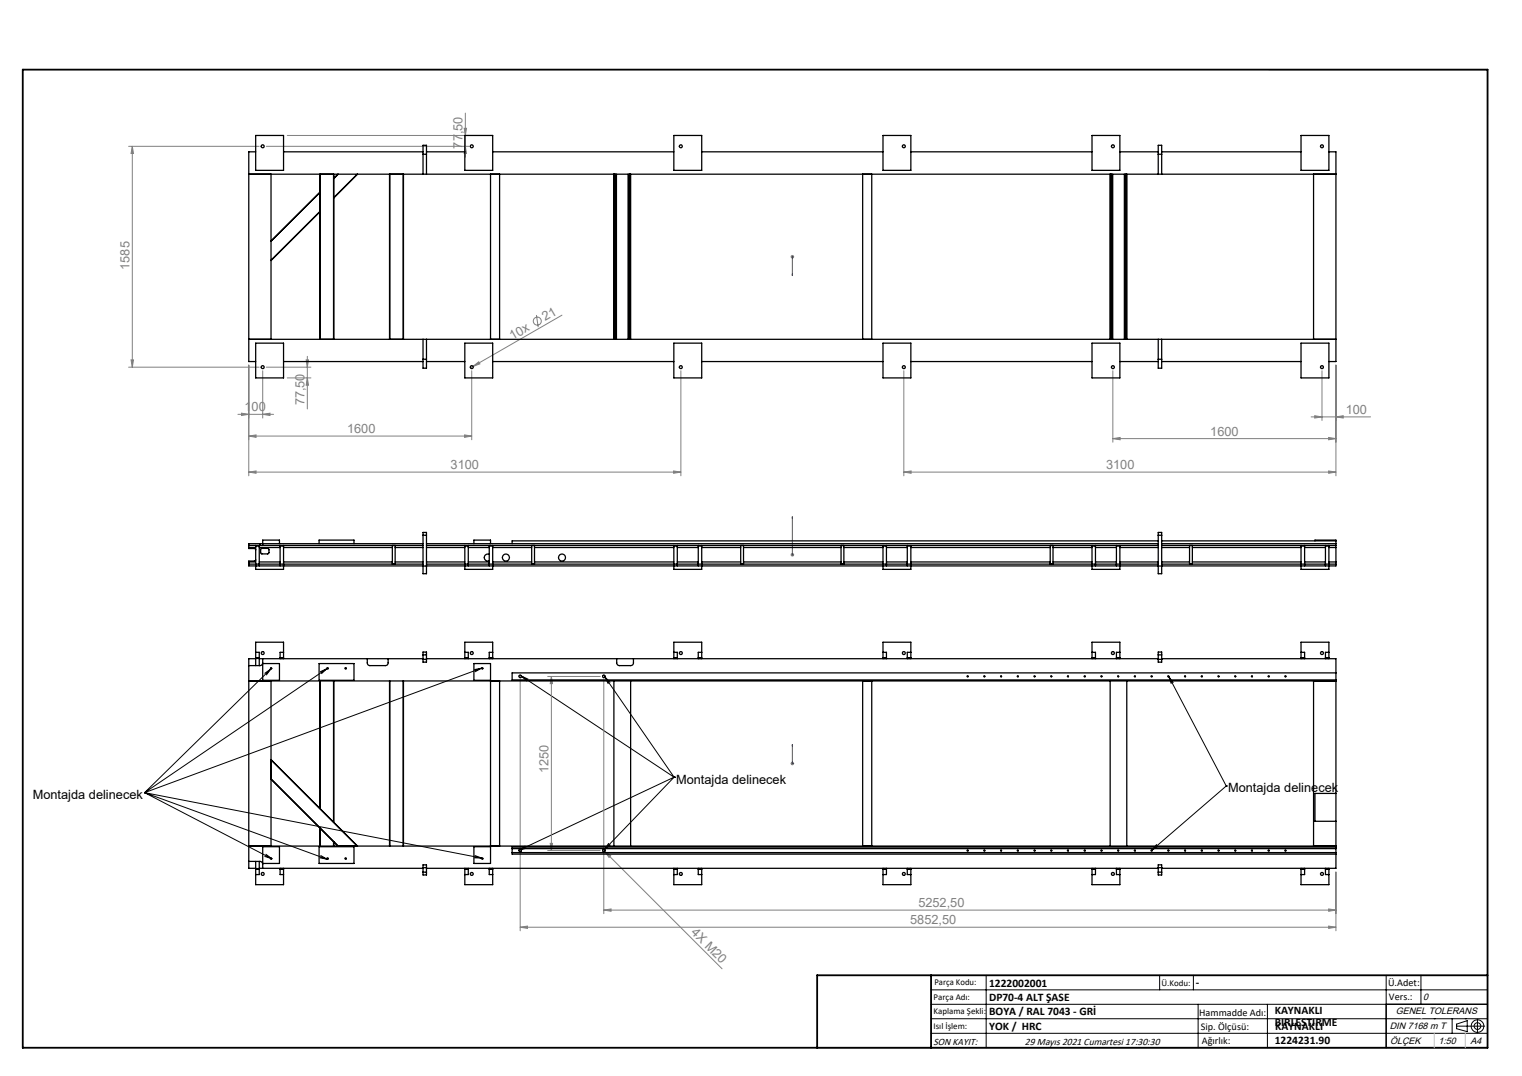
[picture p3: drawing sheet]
<svg xmlns="http://www.w3.org/2000/svg" width="420mm" height="297mm" viewBox="0 0 420 297" stroke-linecap="round" stroke-linejoin="round" font-family="sans-serif">
<g fill="none" stroke="#808080" stroke-width=".28">
<path d="M79.3 37.4h50.1M128.1 35.4h.6l-.3 2zM128.4 31.2v12.2M35.5 40.4h36M36.5 40.4v60.9M36.5 40.4l.3 2h-.6zM73.5 40.4h55.9M128.4 40.4l.3 2h-.6zM218.2 70.9h.9M218.3 70.5l.7 .7M218.7 70.4v1M219 70.5l-.7 .7"/>
<path d="M36.2 99.3h.6l-.3 2zM84.5 99.3h.6l-.3 2zM84.8 98.4v14.5M148 87l.5 3.3M155.1 87l-24.6 14.1M35.5 101.3h36M65.7 114.4h9.8M66.6 114l2.1 .4-2.1 .3zM68.7 100.8v30.5M72.5 114.4l2-.4v.7zM72.5 102.3v13.1M73.5 101.3h12.3"/>
<path d="M79.3 104.3h6.5M84.8 104.3l.3 2h-.6zM130.2 102.3v19.1M130.5 101.1l1.6-1.2 .3 .5zM130.5 101.1l-.7 .4M187.9 102.3v29M249.4 102.3v29M307.1 102.3v19.8M361.8 115.1h16.4M362.8 114.8l2 .3-2 .3zM364.8 102.3v13.8M368.7 115.1l2-.3v.6z"/>
<path d="M368.7 100.8v30.5M68.7 120.4l2-.4v.7zM68.7 130.3l2-.3v.6zM68.7 130.3h119.2M68.7 120.4h61.5M128.2 120l2 .4-2 .3zM185.9 130l2 .3-2 .3zM249.4 130.3l2-.3v.6zM249.4 130.3h119.3M307.1 121.1l2-.3v.6zM307.1 121.1h61.6M366.6 120.8l2.1 .3-2.1 .3z"/>
<path d="M366.6 130l2.1 .3-2.1 .3zM218.2 153.1h.9M218.3 152.8l.7 .7M218.7 152.6v1M219 152.8l-.7 .7M143.5 187.7v69.2M151.1 186.7h14.5M152.2 186.7l.3 2h-.7zM152.2 186.7v48.1M166.6 187.7v64.5M218.2 210.7h.9M218.3 210.4l.7 .7"/>
<path d="M218.7 210.3v.9M219 210.4l-.7 .7M151.1 234.8h14.5M151.8 232.8h.7l-.3 2zM166.4 234.5l.5 .5M166.9 235l1.6 1.2-.4 .5zM166.9 235l32.3 32.4M143.5 255.9l2.1-.3v.7zM143.5 255.9h225.2M166.6 251.2l2-.3v.6zM166.6 251.2h202.1M366.6 250.9l2.1 .3-2.1 .3z"/>
<path d="M366.6 255.6l2.1 .3-2.1 .4zM368.7 240.7v16.2"/>
<circle cx="148.3" cy="88.6" r="1.11"/>
</g>
<g fill="none" stroke="#000" stroke-width=".28">
<path d="M350.2 19.2h60.3v12.6M74.6 184.5l.1-.2 .3 .1-.2 .3M74.7 184.7l-34.8 34.1M74.7 184.7l-1.2 1.6M74.7 184.7l-1.6 1.1M90.2 184.6l-50.3 34.2M90.2 184.6l-1.5 1.3M90.2 184.6l-1.8 .8M90.2 184.5l.1-.2 .3 .1v.2l-.3 .1M95.2 184.5l.1-.2 .3 .1-.3 .3M132.9 184.4l-93 34.4M132.9 184.4l-1.8 1"/>
<path d="M132.9 184.4l-2 .4M132.9 184.5l.1-.2 .2 .1-.2 .3M143.2 186.8a.36 .36 0 0 1 .3-.5 .36 .36 0 0 1 .4 .4 .36 .36 0 0 1-.4 .3M143.9 186.6l42.1 27.9M143.9 186.6l1.8 .9M143.9 186.6l1.5 1.4M166.3 186.8a.35 .35 0 0 1 .3-.4 .35 .35 0 0 1 .4 .3 .35 .35 0 0 1-.5 .3M166.9 186.9l19.1 27.6M166.9 186.9l1.4 1.4M166.9 186.9l.9 1.8M266.9 186.8l.2-.2-.1 .3M271.5 186.8l.2-.2-.1 .3"/>
<path d="M276.1 186.8l.3-.2-.2 .3M280.7 186.8l.3-.2-.2 .3M285.3 186.8l.3-.2-.2 .3M289.9 186.8l.3-.2-.1 .3M294.6 186.8l.2-.2-.1 .3M299.2 186.8l.2-.2-.1 .3M303.8 186.8l.3-.2-.2 .3M308.4 186.8l.2-.2-.1 .3M313 186.8l.3-.2-.2 .3M317.6 186.8l.3-.2-.2 .3M322.3 186.8l.2-.2-.1 .3M322.5 186.8l15.9 30.2"/>
<path d="M322.5 186.8l1.2 1.6M322.5 186.8l.7 1.9M326.8 186.8l.3-.2-.1 .3M331.5 186.8l.3-.2-.2 .3M336.1 186.8l.2-.2-.1 .3M340.7 186.8l.3-.2-.2 .3M345.3 186.8l.3-.2-.2 .3M350 186.8l.2-.2-.1 .3M354.5 186.8l.3-.2-.2 .3M39.9 218.8h.1M39.9 218.8l93 18.1M39.9 218.8l50.4 18.4"/>
<path d="M39.9 218.8l35.1 18.2M186 214.5h.1M186 214.5l-42.8 20.2M186 214.5l-19.2 20M338.4 217h.1M338.4 217l-20.5 17.7M73.1 236.4l1.9 .6M73.4 235.8l1.6 1.2M74.6 237l.3-.2 .1 .2-.2 .2M88.3 236.8l2 .4M88.5 236.1l1.8 1.1M90.2 237l.1-.2 .2 .1 .1 .2-.3 .1"/>
<path d="M95.2 237l.3-.1v.2l-.2 .1M130.9 236.8l2 .1M131.1 236.1l1.8 .8M132.9 237l.1-.2 .2 .1v.2l-.2 .1M143.2 234.9a.36 .36 0 0 1 .3-.5 .36 .36 0 0 1 .4 .4 .36 .36 0 0 1-.4 .3M144.9 233.5l-1.7 1.2M145.2 234.1l-2 .6M166.3 234.9a.35 .35 0 0 1 .3-.5 .35 .35 0 0 1 .4 .4 .35 .35 0 0 1-.5 .3M168 232.8l-1.2 1.7M168.4 233.3l-1.6 1.2M266.9 234.8l.2-.1-.1 .2M271.5 234.8l.2-.1-.1 .2"/>
<path d="M276.1 234.8l.3-.1-.2 .2M280.7 234.8l.3-.1-.2 .2M285.3 234.8l.3-.1-.2 .2M289.9 234.8l.3-.1-.1 .2M294.6 234.8l.2-.1-.1 .2M299.2 234.8l.2-.1-.1 .2M303.8 234.8l.3-.1-.2 .2M308.4 234.8l.2-.1-.1 .2M313 234.8l.3-.1-.2 .2M317.6 234.8l.3-.1-.2 .2M319.2 233.1l-1.3 1.6M319.6 233.6l-1.7 1.1"/>
<path d="M322.3 234.8l.2-.1-.1 .2M326.8 234.8l.3-.1-.1 .2M331.5 234.8l.3-.1-.2 .2M336.1 234.8l.2-.1-.1 .2M340.7 234.8l.3-.1-.2 .2M345.3 234.8l.3-.1-.2 .2M350 234.8l.2-.1-.1 .2M354.5 234.8l.3-.1-.2 .2M256.9 273.2h153.6M256.9 277.2h153.6M272.1 269.2v20M320 269.2v4"/>
<path d="M329.3 269.2v4M330.6 277.2v12M349.7 277.2v12M382.5 269.2v20M392.1 269.2v8M225.5 289.2h185M256.9 281.2h153.6M256.9 285.2h153.6M395.8 281.2h.1M400.7 281.2v4M402 283.2h7.7M402 282.7l2.9-1v3.1l-2.9-.9z"/>
<path d="M404.4 281.2h.1M407.7 281.3v3.8"/>
<circle cx="407.7" cy="283.2" r=".93"/>
<circle cx="407.7" cy="283.2" r="1.74"/>
</g>
<path d="M218.7 76.1v-.5v.5M218.7 70.7v.3zM218.7 70.9h.1M218.7 70.9v5.2M218.7 153v.3zM218.7 142.6v.6v-.6M218.7 153.1h.1M218.7 142.6v10.5M218.7 205.5v.5v-.5M218.7 210.6v.3zM218.7 210.7h.1M218.7 205.5v5.2" fill="none" stroke="#00f" stroke-width=".28"/>
<path d="M410.5 277.2h-28v12" fill="none" stroke="#000" stroke-width=".35"/>
<path d="M6.3 19.2h404.2v270h-404.2zM256.9 269.2v20M410.5 269.2h-185v20" fill="none" stroke="#000" stroke-width=".5"/>
<path d="M392.1 281.2h.1M395.8 285.2v4M404.4 285.2v4" fill="none" stroke="#c0c0c0" stroke-width=".28"/>
<g fill="#00f">
<path d="M218.7 205.5v.5zM218.7 210.6v.3z"/>
<path d="M218.7 153v.3zM218.7 142.6v.6zM218.7 75.6v.5zM218.7 70.7v.3z"/>
</g>
<g fill="#808080">
<path d="M130.5 101.1l1.6-1.2 .3 .5z"/>
<path d="M166.9 235l1.6 1.2-.4 .5z"/>
<path d="M368.7 115.1l2-.3v.6zM362.8 114.8l2 .3-2 .3zM366.6 120.8l2.1 .3-2.1 .3zM307.1 121.1l2-.3v.6zM366.6 130l2.1 .3-2.1 .3zM249.4 130.3l2-.3v.6z"/>
<path d="M66.6 114l2.1 .4-2.1 .3zM72.5 114.4l2-.4v.7zM68.7 120.4l2-.4v.7zM128.2 120l2 .4-2 .3z"/>
<path d="M366.6 250.9l2.1 .3-2.1 .3zM166.6 251.2l2-.3v.6zM366.6 255.6l2.1 .3-2.1 .4zM143.5 255.9l2.1-.3v.7z"/>
<path d="M36.5 40.4l.3 2h-.6zM36.2 99.3h.6l-.3 2zM128.1 35.4h.6l-.3 2zM128.4 40.4l.3 2h-.6zM84.5 99.3h.6l-.3 2zM84.8 104.3l.3 2h-.6z"/>
<path d="M152.2 186.7l.3 2h-.7zM151.8 232.8h.7l-.3 2z"/>
<path d="M68.7 130.3l2-.3v.6zM185.9 130l2 .3-2 .3z"/>
</g>
<g fill="none" stroke="#000" stroke-width=".35">
<path d="M70.6 37.4h7.6v9.6h-7.6zM128.3 37.4h7.7v9.6h-7.7zM185.9 37.4h7.7v9.6h-7.7zM243.7 37.4h7.7v9.6h-7.7zM301.3 37.4h7.7v9.6h-7.7zM359 37.4h7.7v9.6h-7.7zM68.7 48.1h300M70.6 41.9h-1.9v57.9h1.9M74.8 48.1v45.6M78.2 41.9h38.5M88.3 48.1v45.6M88.3 58.5l-13.5 13.4"/>
<path d="M88.3 53.2l-13.5 13.4M88.3 53.1l-13.5 13.4M88.3 58.4l-13.5 13.4M92 48.1v45.6M92.1 48.1v45.6M93.2 48.1l-1.1 1.1M93.3 48.1l-1.2 1.2M98.6 48.1l-6.5 6.4M98.7 48.1l-6.6 6.5M107.5 48.1v45.6M107.6 48.1v45.6M111.3 48.1v45.6"/>
<path d="M116.7 42.6v-2.5h1v2.5M116.7 42.6v5.5M116.7 42.6h1M117.7 42.6v5.5M117.7 41.9h10.6M135.4 48.1v45.6M136 41.9h49.9M137.9 48.1v45.6M169.4 48.1v45.6M169.5 48.1v45.6M169.7 48.1v45.6M169.8 48.1v45.6"/>
<path d="M170.1 48.1v45.6M173.3 48.1v45.6M173.6 48.1v45.6M173.8 48.1v45.6M174 48.1v45.6M193.6 41.9h50.1M238.1 48.1v45.6M240.6 48.1v45.6M251.4 41.9h49.9M306.4 48.1v45.6M306.6 48.1v45.6M306.7 48.1v45.6"/>
<path d="M307.1 48.1v45.6M309 41.9h10.6M310.3 48.1v45.6M310.6 48.1v45.6M310.7 48.1v45.6M310.9 48.1v45.6M319.6 42.6v-2.5h1v2.5M319.6 42.6v5.5M319.6 42.6h1M320.6 42.6v5.5M320.6 41.9h38.4M362.5 48.1v45.6"/>
<path d="M366.7 41.9h2v57.9h-2M68.7 93.7h300M70.6 94.7h7.6v9.6h-7.6zM78.2 99.8h38.5M116.7 99.2v2.4h1v-2.4M116.7 93.7v5.5M116.7 99.2h1M117.7 93.7v5.5M117.7 99.8h10.6M128.3 94.7h7.7v9.6h-7.7zM136 99.8h49.9M185.9 94.7h7.7v9.6h-7.7z"/>
<path d="M193.6 99.8h50.1M243.7 94.7h7.7v9.6h-7.7zM251.4 99.8h49.9M301.3 94.7h7.7v9.6h-7.7zM309 99.8h10.6M319.6 99.2v2.4h1v-2.4M319.6 93.7v5.5M319.6 99.2h1M320.6 93.7v5.5M320.6 99.8h38.4M359 94.7h7.7v9.6h-7.7zM68.7 155.1v.6"/>
<path d="M68.7 150.6v.5M68.7 151.1v.3h1.6l.3 .4M68.7 155.7v.5h48M68.7 155.7h48M68.7 150.6h3M68.7 155.1h1.9M68.7 151.1h1.9M70.6 150.6v.1M70.6 154.5l-.3 .4h-1.6v.2M70.6 150.7v6.5h7.6v-6.5M70.6 150.7h.9M71.5 150.6v.1"/>
<path d="M71.5 150.7v5.5M71.5 155.1h5.8M71.5 151.1h5.8M71.7 150.1h45M71.7 150.6h.8M71.7 150.1h-3v.5M71.7 150.1v.5M72.1 151.4h1.9l.2 .3v1l-.3 .2-1.8-.1-.2-.1zM72.5 150.6h44.2M77.1 150.1v-1h-4.6v1.5M77.3 150.6v.1M77.3 150.7v5.5"/>
<path d="M77.3 150.7h.9M78.2 150.6v.1M78.2 155.1h30.1M78.2 151.1h30.1M88.1 150.1v-1h9.6v1M108.3 150.6v5.1M109 150.6v5.1M109 155.1h7.7M109 151.1h7.7M116.7 156.2v2.2h1v-2.2M116.7 147.7v-.7h1v.7M116.7 147.7v8.5"/>
<path d="M116.7 156.2h1M116.7 147.7h1M117.7 147.7v8.5M117.7 155.7h201.9M117.7 150.6h201.9M117.7 156.2h201.9M117.7 150.1h201.9M117.7 155.1h10.6M117.7 151.1h10.6M128.3 150.6v.1M128.3 150.7v6.5h7.7v-6.5M128.3 150.7h.9"/>
<path d="M129.2 150.6v.1M129.2 150.7v5.5M129.2 155.1h5.8M129.2 151.1h5.8M130.8 150.1v-1h4.6v1M135 150.6v.1M135 153a.97 .97 0 0 0-1.4 .9 .97 .97 0 0 0 1.4 .9M135 150.7v5.5M135 150.7h1M136 150.6v.1M136 155.1h10.7M136 151.1h10.7"/>
<path d="M146.7 150.6v5.1M147.5 150.6v5.1M147.5 155.1h38.4M147.5 151.1h38.4M185.9 150.6v.1M185.9 150.7v6.5h7.7v-6.5M185.9 150.7h1M186.9 150.6v.1M186.9 150.7v5.5M186.9 155.1h5.8M186.9 151.1h5.8M192.7 150.6v.1"/>
<path d="M192.7 150.7v5.5M192.7 150.7h.9M193.6 150.6v.1M193.6 155.1h10.8M193.6 151.1h10.8M204.4 150.6v5.1M205.2 150.6v5.1M205.2 155.1h26.9M205.2 151.1h26.9M232.1 150.6v5.1M232.9 150.6v5.1M232.9 155.1h10.8"/>
<path d="M232.9 151.1h10.8M243.7 150.6v.1M243.7 150.7v6.5h7.7v-6.5M243.7 150.7h.9M244.6 150.6v.1M244.6 150.7v5.5M244.6 155.1h5.8M244.6 151.1h5.8M250.4 150.6v.1M250.4 150.7v5.5M250.4 150.7h1M251.4 150.6v.1"/>
<path d="M251.4 155.1h38.4M251.4 151.1h38.4M289.8 150.6v5.1M290.6 150.6v5.1M290.6 155.1h10.7M290.6 151.1h10.7M301.3 150.6v.1M301.3 150.7v6.5h7.7v-6.5M301.3 150.7h1M302.3 150.6v.1M302.3 150.7v5.5M302.3 155.1h5.8"/>
<path d="M302.3 151.1h5.8M308.1 150.6v.1M308.1 150.7v5.5M308.1 150.7h.9M309 150.6v.1M309 155.1h10.6M309 151.1h10.6M319.6 156.2v2.2h1v-2.2M319.6 147.7v-.7h1v.7M319.6 147.7v8.5M319.6 149.3h-178.3v.8M319.6 156.2h1"/>
<path d="M319.6 147.7h1M320.6 147.7v8.5M320.6 155.7h48.1M320.6 150.6h48.1M320.6 149.3h48.1M320.6 150.1h48.1M320.6 155.1h7.7M320.6 151.1h7.7M328.3 150.6v5.1M329 150.6v5.1M329 155.1h30M329 151.1h30"/>
<path d="M359 150.6v.1M359 150.7v6.5h7.7v-6.5M359 150.7h1M360 150.6v.1M360 150.7v5.5M360 155.1h5.8M360 151.1h5.8M362.9 149.3v-.2h5.8v1.5M365.8 150.6v.1M365.8 150.7v5.5M365.8 150.7h.9M366.7 150.6v.1"/>
<path d="M366.7 155.1h2M366.7 151.1h2M368.7 155.1v.6M368.7 150.6v.5M368.7 151.1v4M368.7 155.7v.5h-48.1M68.7 188h300M70.6 181.6v.1M70.6 180.1h.9v1.5M70.6 181.6v-4.3h7.6v4.3M70.6 181.7v2M70.6 181.6h.9"/>
<path d="M70.6 181.7h.9M70.6 181.8h-1.9v57.9h1.9M71.5 181.6v.1M71.5 181.7v2M71.5 181.8h45.2M72.5 181.8v1.3l-.4 .5-3.4 .1M72.5 183.2h4.6v4.6h-4.6zM74.8 188v45.5M77.3 181.6v.1M77.3 181.7v.1M77.3 181.6h.9M77.3 181.7h.9"/>
<path d="M78.2 181.6v.1M78.2 181.7v.1M78.2 180.1h-.9v1.5M88.1 183.2h9.6v4.6h-9.6zM88.3 188v35.1M88.3 188v35.2M92 188v38.9M92.1 188v39M101.4 181.8v1.4l.6 .5 4.8-.1 .3-.5v-1.3M107.5 188v45.5M107.6 188v45.5M111.3 188v45.5"/>
<path d="M116.7 182v.8h1v-.8M116.7 180.8v-.8h1v.8M116.7 180.8h1M116.7 182h1M116.7 180.8v1.2M117.7 180.8v1.2M117.7 181.8h201.9M128.3 181.6v.1M128.3 180.1h.9v1.5M128.3 181.6v-4.3h7.7v4.3M128.3 181.7v.1M128.3 181.6h.9"/>
<path d="M128.3 181.7h.9M129.2 181.6v.1M129.2 181.7v.1M130.8 183.2h4.6v4.6h-4.6zM135 181.6v.1M135 181.7v.1M135 181.6h1M135 181.7h1M135.4 188v45.5M136 181.6v.1M136 180.1h-1v1.5M136 181.7v.1"/>
<path d="M137.9 188v45.5M169.4 188v45.5M170.2 181.8l.1 1.5 .6 .4 3.5-.1 .4-.5v-1.3M174 188v45.5M185.9 181.6v.1M185.9 180.1h1v1.5M185.9 181.6v-4.3h7.7v4.3M185.9 181.7v.1M185.9 181.6h1M185.9 181.7h1M186.9 181.6v.1M186.9 181.7v.1"/>
<path d="M192.7 181.6v.1M192.7 181.7v.1M192.7 181.6h.9M192.7 181.7h.9M193.6 181.6v.1M193.6 181.7v.1M193.6 180.1h-.9v1.5M238.1 188v45.5M240.6 188v45.5M243.7 181.6v.1M243.7 180.1h.9v1.5M243.7 181.6v-4.3h7.7v4.3"/>
<path d="M243.7 181.7v.1M243.7 181.6h.9M243.7 181.7h.9M244.6 181.6v.1M244.6 181.7v.1M250.4 181.6v.1M250.4 181.7v.1M250.4 181.6h1M250.4 181.7h1M251.4 181.6v.1M251.4 180.1h-1v1.5M251.4 181.7v.1"/>
<path d="M301.3 181.6v.1M301.3 181.6v-4.3h7.7v4.3M301.3 181.7v.1M301.3 180.1h1v1.5M301.3 181.6h1M301.3 181.7h1M302.3 181.6v.1M302.3 181.7v.1M306.4 188v45.5M308.1 181.6v.1M308.1 181.7v.1M308.1 181.6h.9"/>
<path d="M308.1 181.7h.9M309 181.6v.1M309 180.1h-.9v1.5M309 181.7v.1M310.9 188v45.5M319.6 180.8v-.8h1v.8M319.6 182v.8h1v-.8M319.6 180.8h1M319.6 182h1M319.6 180.8v1.2M320.6 180.8v1.2M320.6 181.8h48.1v57.9h-48.1"/>
<path d="M359 181.6v.1M359 181.6v-4.3h7.7v4.3M359 181.7v.1M359 180.1h1v1.5M359 181.6h1M359 181.7h1M360 181.6v.1M360 181.7v.1M362.5 188v45.5M365.8 181.6v.1M365.8 181.7v.1M365.8 181.6h.9"/>
<path d="M365.8 181.7h.9M366.7 181.6v.1M366.7 181.7v.1M366.7 180.1h-.9v1.5M368.7 185.7h-227.4v2h227.4M74.8 209.8l23.8 23.7M74.8 209.7l23.9 23.8M74.8 215l18.5 18.5M74.8 215.1l18.4 18.4M368.7 219h-5.8v7.7h5.8M68.7 237.8l3.4 .1 .4 .5v1.3M68.7 233.5h300"/>
<path d="M70.6 239.7v.2M70.6 239.7h.9M70.6 239.9h.9M70.6 237.8v1.9M70.6 239.9v4.3h7.6v-4.3M71.5 239.7v.2M71.5 239.9v1.5h-.9M71.5 237.8v1.9M71.5 239.7h45.2M72.5 233.7h4.6v4.6h-4.6zM77.3 239.7v.2M77.3 239.7h.9"/>
<path d="M77.3 239.9h.9M77.3 239.9v1.5h.9M77.3 239.7h.1M78.2 239.7v.2M78.2 239.7h.1M88.1 233.7h9.6v4.6h-9.6zM88.3 228.6v4.9M92 232.3v1.2M92.1 232.4v1.1M116.7 239.5v-.8h1v.8M116.7 239.5v1.2M116.7 239.5h1"/>
<path d="M117.7 239.5v1.2M117.7 239.7h201.9M128.3 239.7v.2M128.3 239.7h.9M128.3 239.9h.9M128.3 239.7h.1M128.3 239.9v4.3h7.7v-4.3M129.2 239.7v.2M129.2 239.9v1.5h-.9M129.2 239.7h.1M130.8 233.7h4.6v4.6h-4.6zM135 239.7v.2"/>
<path d="M135 239.7h1M135 239.9h1M135 239.9v1.5h1M135 239.7h.1M136 239.7v.2M136 239.7h.1M141.3 234.2h227.4M141.3 235.3h227.4M185.9 239.7v.2M185.9 239.7h1M185.9 239.7h.1M185.9 239.9v4.3h7.7v-4.3"/>
<path d="M185.9 239.9h1M186.9 239.7v.2M186.9 239.7h.1M186.9 239.9v1.5h-1M192.7 239.7v.2M192.7 239.7h.9M192.7 239.9h.9M192.7 239.9v1.5h.9M192.7 239.7h.1M193.6 239.7v.2M193.6 239.7h.1M243.7 239.7v.2"/>
<path d="M243.7 239.7h.9M243.7 239.9h.9M243.7 239.7h.1M243.7 239.9v4.3h7.7v-4.3M244.6 239.7v.2M244.6 239.9v1.5h-.9M244.6 239.7h.1M250.4 239.7v.2M250.4 239.7h1M250.4 239.9h1M250.4 239.9v1.5h1M250.4 239.7h.1"/>
<path d="M251.4 239.7v.2M251.4 239.7h.1M301.3 239.7v.2M301.3 239.7h1M301.3 239.9h1M301.3 239.7h.1M301.3 239.9v4.3h7.7v-4.3M302.3 239.7v.2M302.3 239.9v1.5h-1M302.3 239.7h.1M308.1 239.7v.2M308.1 239.7h.9"/>
<path d="M308.1 239.9h.9M308.1 239.9v1.5h.9M308.1 239.7h.1M309 239.7v.2M309 239.7h.1M319.6 239.5v-.8h1v.8M319.6 239.5v1.2M319.6 239.5h1M320.6 239.5v1.2M359 239.7v.2M359 239.7h1M359 239.9h1"/>
<path d="M359 239.7h.1M359 239.9v4.3h7.7v-4.3M360 239.7v.2M360 239.9v1.5h-1M360 239.7h.1M365.8 239.7v.2M365.8 239.7h.9M365.8 239.9h.9M365.8 239.9v1.5h.9M365.8 239.7h.1M366.7 239.7v.2M366.7 239.7h.1"/>
<path d="M368.7 233.8h-227.4v2h227.4M116.7 240.7v.8h1v-.8M116.7 240.7h1M319.6 240.7v.8h1v-.8M319.6 240.7h1"/>
<circle cx="72.5" cy="40.4" r=".41"/>
<circle cx="130.2" cy="40.4" r=".39"/>
<circle cx="187.9" cy="40.4" r=".41"/>
<circle cx="249.4" cy="40.4" r=".39"/>
<circle cx="307.1" cy="40.4" r=".4"/>
<circle cx="364.8" cy="40.4" r=".41"/>
<circle cx="72.5" cy="101.3" r=".41"/>
<circle cx="130.2" cy="101.3" r=".39"/>
<circle cx="187.9" cy="101.3" r=".41"/>
<circle cx="249.4" cy="101.3" r=".39"/>
<circle cx="307.1" cy="101.4" r=".4"/>
<circle cx="364.8" cy="101.3" r=".41"/>
<circle cx="139.6" cy="153.9" r=".97"/>
<circle cx="155.1" cy="153.9" r=".97"/>
<circle cx="72.5" cy="180.2" r=".41"/>
<circle cx="74.8" cy="184.5" r=".16"/>
<circle cx="90.4" cy="184.5" r=".16"/>
<circle cx="95.4" cy="184.5" r=".16"/>
<circle cx="130.2" cy="180.3" r=".42"/>
<circle cx="133.1" cy="184.5" r=".16"/>
<circle cx="143.6" cy="186.7" r=".34"/>
<circle cx="166.6" cy="186.7" r=".34"/>
<circle cx="187.9" cy="180.3" r=".39"/>
<circle cx="249.4" cy="180.3" r=".39"/>
<circle cx="267" cy="186.7" r=".14"/>
<circle cx="271.6" cy="186.7" r=".13"/>
<circle cx="276.2" cy="186.7" r=".13"/>
<circle cx="280.9" cy="186.7" r=".13"/>
<circle cx="285.5" cy="186.7" r=".13"/>
<circle cx="290.1" cy="186.7" r=".14"/>
<circle cx="294.7" cy="186.7" r=".14"/>
<circle cx="299.3" cy="186.7" r=".13"/>
<circle cx="303.9" cy="186.7" r=".13"/>
<circle cx="307.1" cy="180.3" r=".42"/>
<circle cx="308.6" cy="186.7" r=".13"/>
<circle cx="313.2" cy="186.7" r=".13"/>
<circle cx="317.8" cy="186.7" r=".14"/>
<circle cx="322.4" cy="186.7" r=".14"/>
<circle cx="327" cy="186.7" r=".13"/>
<circle cx="331.6" cy="186.7" r=".13"/>
<circle cx="336.2" cy="186.7" r=".13"/>
<circle cx="340.9" cy="186.7" r=".13"/>
<circle cx="345.5" cy="186.7" r=".14"/>
<circle cx="350.1" cy="186.7" r=".13"/>
<circle cx="354.7" cy="186.7" r=".13"/>
<circle cx="364.8" cy="180.2" r=".41"/>
<circle cx="74.8" cy="237" r=".16"/>
<circle cx="90.4" cy="237" r=".16"/>
<circle cx="95.4" cy="237" r=".16"/>
<circle cx="133.1" cy="237" r=".16"/>
<circle cx="143.6" cy="234.8" r=".34"/>
<circle cx="166.6" cy="234.8" r=".34"/>
<circle cx="267" cy="234.8" r=".14"/>
<circle cx="271.6" cy="234.8" r=".13"/>
<circle cx="276.2" cy="234.8" r=".13"/>
<circle cx="280.9" cy="234.8" r=".13"/>
<circle cx="285.5" cy="234.8" r=".13"/>
<circle cx="290.1" cy="234.8" r=".14"/>
<circle cx="294.7" cy="234.8" r=".14"/>
<circle cx="299.3" cy="234.8" r=".13"/>
<circle cx="303.9" cy="234.8" r=".13"/>
<circle cx="308.6" cy="234.8" r=".13"/>
<circle cx="313.2" cy="234.8" r=".13"/>
<circle cx="317.8" cy="234.8" r=".14"/>
<circle cx="322.4" cy="234.8" r=".14"/>
<circle cx="327" cy="234.8" r=".13"/>
<circle cx="331.6" cy="234.8" r=".13"/>
<circle cx="336.2" cy="234.8" r=".13"/>
<circle cx="340.9" cy="234.8" r=".13"/>
<circle cx="345.5" cy="234.8" r=".14"/>
<circle cx="350.1" cy="234.8" r=".13"/>
<circle cx="354.7" cy="234.8" r=".13"/>
<circle cx="72.5" cy="241.2" r=".39"/>
<circle cx="130.2" cy="241.2" r=".41"/>
<circle cx="187.9" cy="241.2" r=".39"/>
<circle cx="249.4" cy="241.2" r=".39"/>
<circle cx="307.1" cy="241.2" r=".41"/>
<circle cx="364.8" cy="241.2" r=".39"/>
</g>
<g font-size="3.5" fill="#808080">
<text x="127.6" y="41" transform="rotate(-90 127.6 41)">77,50</text>
<text x="35.7" y="74.5" transform="rotate(-90 35.7 74.5)">1585</text>
<text x="150.4" y="88.7" transform="rotate(-30 150.4 88.7)">21</text>
<text x="141.4" y="93.9" transform="rotate(-30 141.4 93.9)">10x</text>
<text x="67.5" y="113.6">100</text>
<text x="84" y="111.9" transform="rotate(-90 84 111.9)">77,50</text>
<text x="95.8" y="119.6">1600</text>
<text x="371.4" y="114.3">100</text>
<text x="334" y="120.3">1600</text>
<text x="124.4" y="129.5">3100</text>
<text x="305.2" y="129.5">3100</text>
<text x="151.4" y="213.4" transform="rotate(-90 151.4 213.4)">1250</text>
<text x="253.4" y="250.4">5252,50</text>
<text x="190.5" y="257.5" transform="rotate(45 190.5 257.5)">4X M20</text>
<text x="251.2" y="255.1">5852,50</text>
</g>
<g font-size="3.5">
<text x="9.1" y="220.6">Montajda delinecek</text>
<text x="186.6" y="216.3">Montajda delinecek</text>
<text x="338.9" y="218.7">Montajda delinecek</text>
</g>
<g font-size="3.2">
<text x="272.9" y="272.3">1222002001</text>
<text x="330" y="272.2">-</text>
<text x="272.9" y="280.3">BOYA / RAL 7043 - GRİ</text>
<text x="272.9" y="276.3">DP70-4 ALT ŞASE</text>
<text x="351.8" y="280">KAYNAKLI</text>
<text x="272.9" y="284.4">YOK / HRC</text>
<text x="351.8" y="283.2">BIRLESTIRME</text>
<text x="351.9" y="284.3">KAYNAKLI</text>
<text x="351.8" y="288.3">1224231.90</text>
</g>
<g font-size="2.8">
<text x="383" y="272.2">Ü.Adet:</text>
<text x="330.9" y="280.3">Hammadde Adı:</text>
<text x="383.3" y="276">Vers.:</text>
<text x="331.4" y="284.3">Sip. Ölçüsü:</text>
<text x="257.6" y="288.3">SON KAYIT:</text>
<text x="282.8" y="288.3">29 Mayıs 2021 Cumartesi 17:30:30</text>
<text x="331.6" y="288.3">Ağırlık:</text>
</g>
<g font-size="2.6">
<text x="392.8" y="276">0</text>
<text x="385.2" y="279.9">GENEL TOLERANS</text>
<text x="383.5" y="284">DIN 7168 m T</text>
<text x="383.6" y="288.1">ÖLÇEK</text>
<text x="396.9" y="288.1">1:50</text>
<text x="405.8" y="288.1">A4</text>
</g>
<g font-size="2.5">
<text x="257.9" y="272">Parça Kodu:</text>
<text x="320.5" y="272">Ü.Kodu:</text>
<text x="257.6" y="280">Kaplama Şekli:</text>
<text x="257.6" y="276">Parça Adı:</text>
<text x="257.6" y="284.1">Isıl İşlem:</text>
</g>
</svg>
